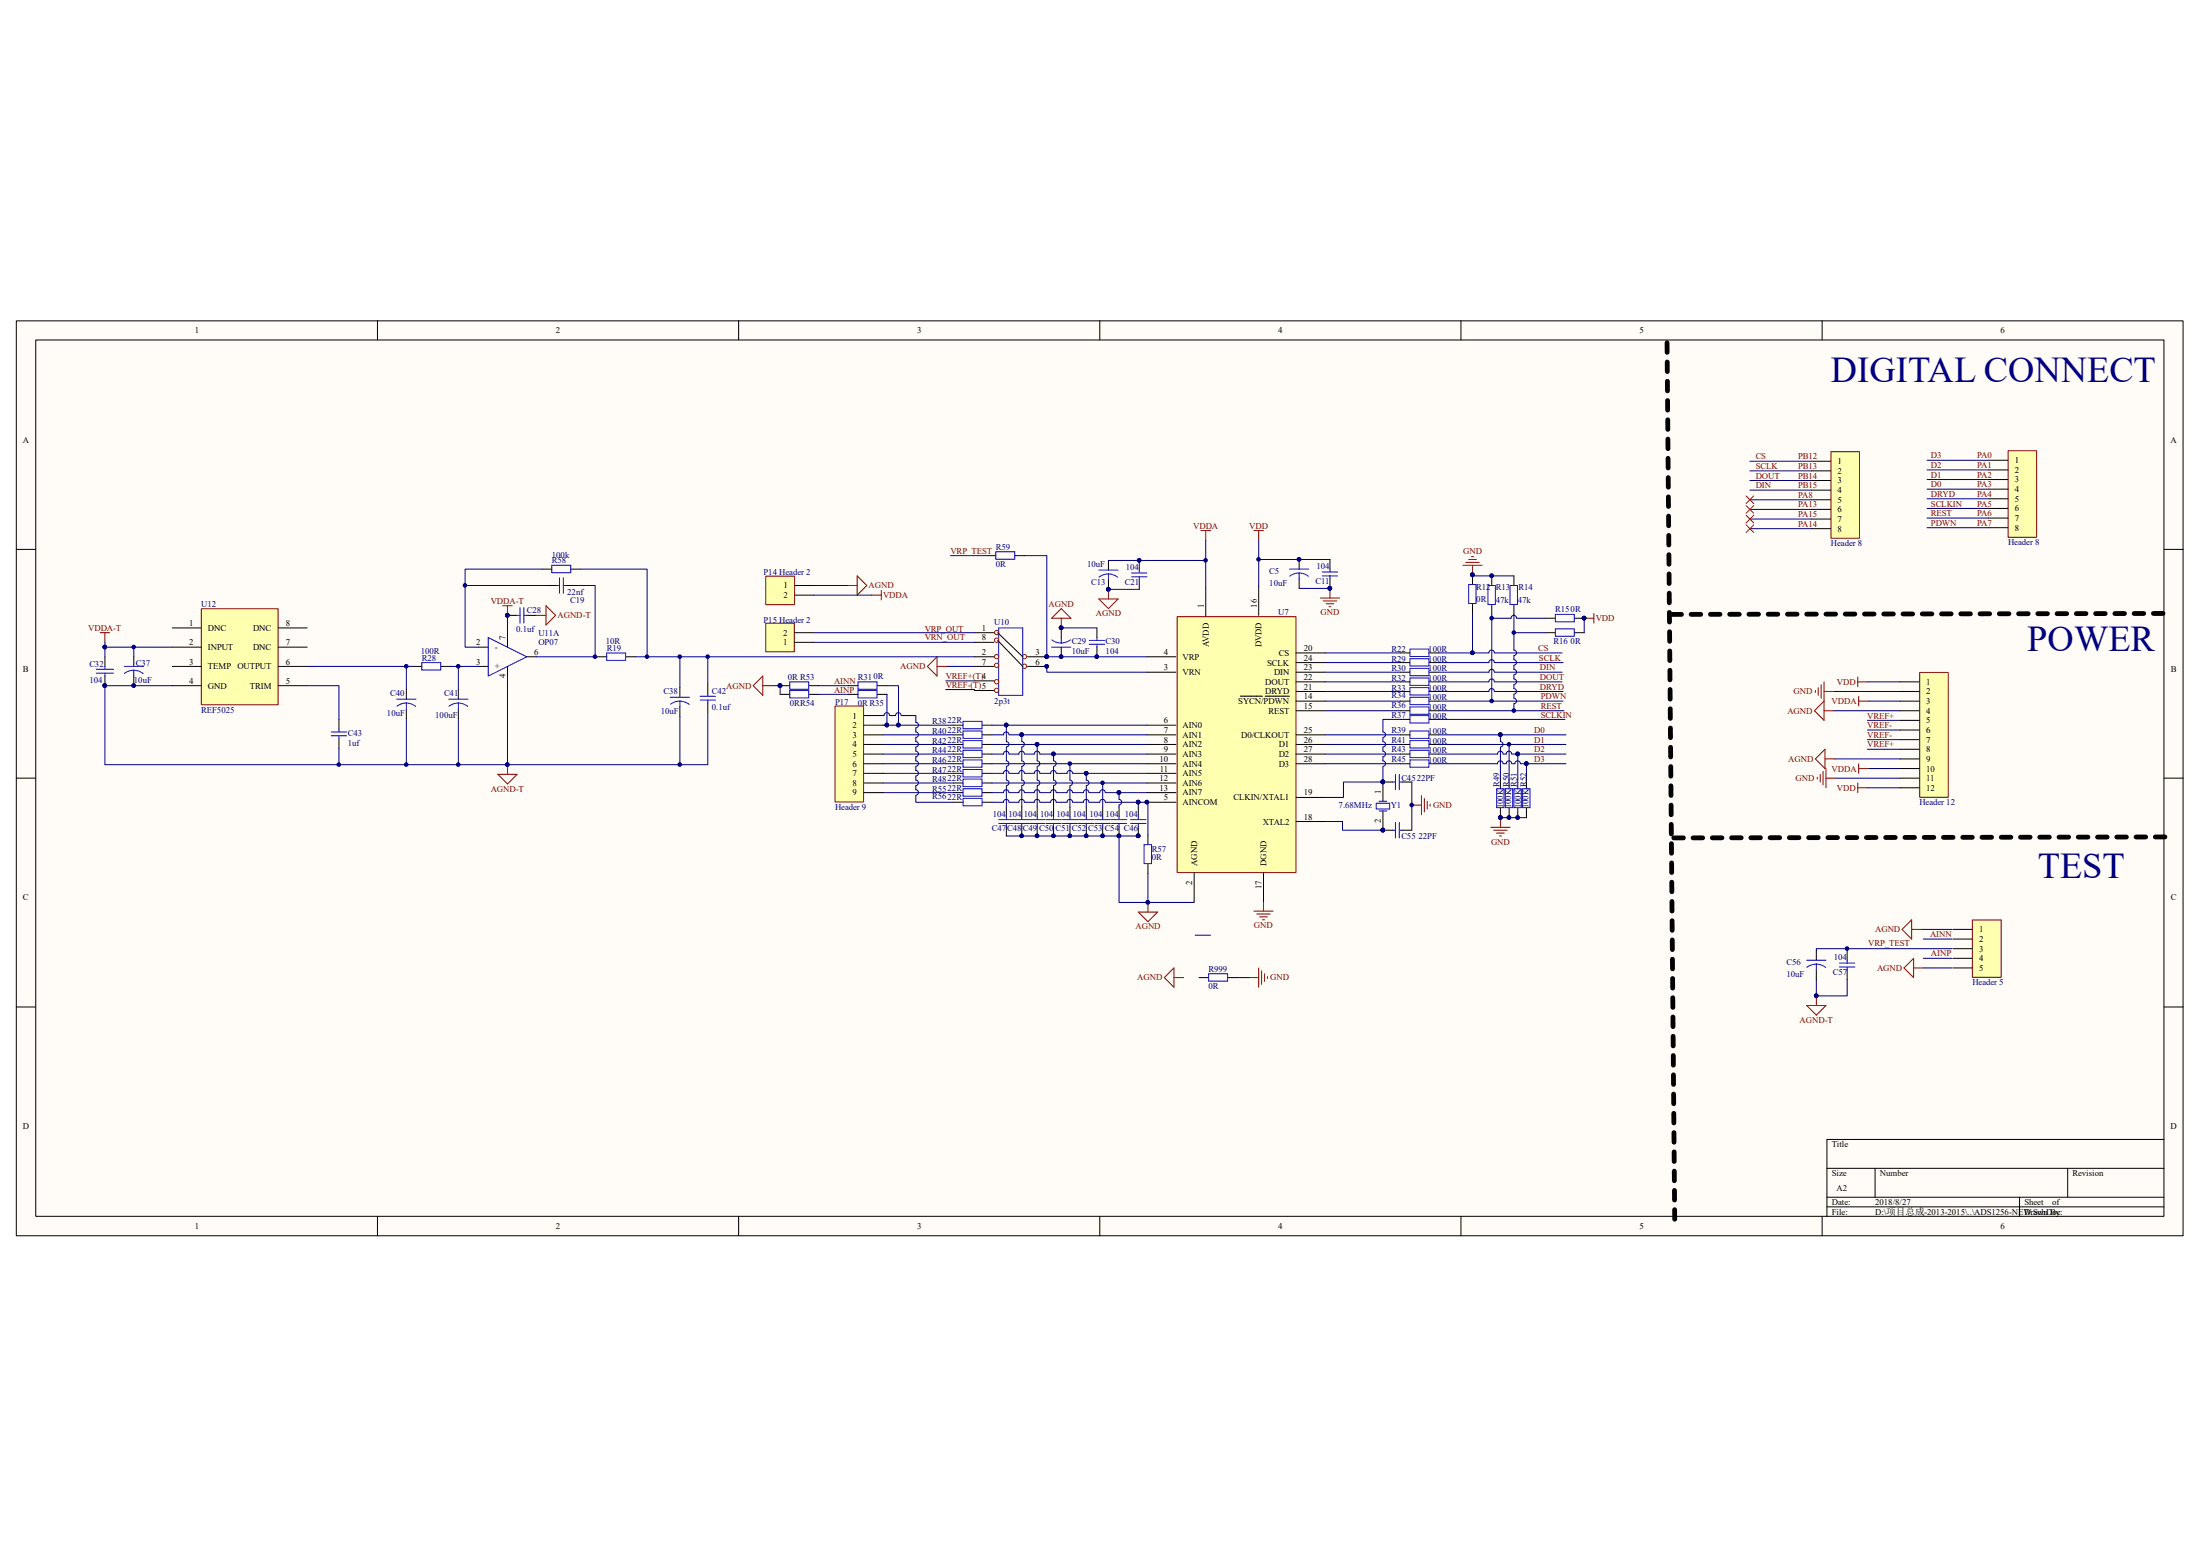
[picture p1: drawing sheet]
<svg xmlns="http://www.w3.org/2000/svg" width="297mm" height="210mm" viewBox="0 0 297 210" stroke-linecap="round" stroke-linejoin="round" font-family="sans-serif">
<path d="M2.2 43.3h292.5v123.5h-292.5z" fill="#fffcf8"/>
<path d="M2.2 43.3h292.5v123.5h-292.5z" fill="none" stroke="#000" stroke-width=".14"/>
<path d="M4.9 45.9h287.2v118.3h-287.2z" fill="#fffcf8"/>
<g fill="none" stroke="#000" stroke-width=".14">
<path d="M4.8 45.9h287.3v118.3h-287.3zM51 43.3v2.6M99.7 43.3v2.6M148.5 43.3v2.6M197.2 43.3v2.6M246 43.3v2.6M2.2 74.2h2.6M292.2 74.2h2.6M2.2 105h2.6M292.2 105h2.6M2.2 135.9h2.6M245.2 128.3v1.3"/>
<path d="M245.2 130.9v1.3M249.4 128.3v1.3M249.4 130.9v1.3M292.2 135.9h2.6M246.6 157.7h45.6M253.1 157.7v3.9M279.1 157.7v3.9M292.2 153.8h-45.6v10.4M51 164.2v2.6M99.7 164.2v2.6M148.5 164.2v2.6M197.2 164.2v2.6"/>
<path d="M246 164.2v2.6M246.6 161.6h45.6M246.6 162.9h45.6M272.6 161.6v2.6"/>
</g>
<g fill="none" stroke="#000080" stroke-width=".14">
<path d="M260.2 67.3h8.3M260.2 68.6h8.3M260.2 69.9h8.3M260.2 71.2h8.3M260.2 66h8.3M260.2 64.7h8.3M260.2 63.4h8.3M247.6 93.3h8.9M247.6 95.9h8.9M252.1 92h4.4M252.1 97.2h4.4M252.1 98.5h4.4"/>
<path d="M252.1 99.8h4.4M252.2 94.6h4.3M247.7 102.4h8.8M247.8 105h8.7M252.1 106.3h4.4M252.1 101.1h4.4M252.2 103.7h4.3M249.4 128v.3M259.4 125.4h4.1M259.6 126.7h3.9M259.6 129.3h3.9M259.6 130.6h3.9"/>
<path d="M263.5 128h-18.3v.3"/>
</g>
<g fill="none" stroke="#800000" stroke-width=".14">
<path d="M245.1 93.2v.3M245.5 92.8v1.1M245.9 92.4v1.8M246.3 92v5.2l-1.3-1.3 1.3-1.3M246.3 93.3h1.3M246.3 95.9h1.3M250.8 91.4v1.3M250.8 92h1.3M250.9 94v1.3M250.9 94.6h1.3M245.1 102.4l1.3-1.3v2.6zM245.3 104.9v.3"/>
<path d="M245.7 104.5v1.1M246.1 104.1v1.8M246.4 102.4h1.3M246.5 103.7v2.6M246.5 105h1.3M250.8 105.7v1.3M250.8 106.3h1.3M250.9 103.1v1.3M250.9 103.7h1.3M243.9 135.7h2.6l-1.3 1.3zM245.2 134.4v1.3M257 130.6l1.3-1.3v2.6z"/>
<path d="M258.1 124.1v2.6l-1.3-1.3zM258.1 125.4h1.3M258.3 130.6h1.3"/>
</g>
<path d="M243.9 129.6h2.6M243.9 130.6a2.07 2.07 0 0 1 1.3-.5 2.08 2.08 0 0 1 1.3 .5M245.2 130.1v.8M248.3 130h2.1M248.3 130.5h2.1M249.4 129.6v.4M249.4 130.5v.4" fill="none" stroke="#00f" stroke-width=".14"/>
<g fill="#000080" stroke="#000080" stroke-width=".14">
<circle cx="245.2" cy="134.4" r=".24"/>
<circle cx="249.4" cy="128" r=".24"/>
</g>
<path d="M266.3 124.2h3.9v7.7h-3.9z" fill="#ffffb0"/>
<path d="M266.3 124.2h3.9v7.7h-3.9z" fill="none" stroke="#800000" stroke-width=".14"/>
<path d="M263.7 125.4h2.6M263.7 126.7h2.6M263.7 128h2.6M263.7 129.3h2.6M263.7 130.6h2.6" fill="none" stroke="#000" stroke-width=".14"/>
<path d="M259.2 90.8h3.8v16.8h-3.8z" fill="#ffffb0"/>
<path d="M259.2 90.8h3.8v16.8h-3.8z" fill="none" stroke="#800000" stroke-width=".14"/>
<path d="M256.5 92h2.6M256.5 93.3h2.6M256.5 94.6h2.6M256.5 95.9h2.6M256.5 97.2h2.6M256.5 98.5h2.6M256.5 99.8h2.6M256.5 101.1h2.6M256.5 102.4h2.6M256.5 103.7h2.6M256.5 105h2.6M256.5 106.3h2.6" fill="none" stroke="#000" stroke-width=".14"/>
<path d="M271.1 60.9h3.9v11.6h-3.9z" fill="#ffffb0"/>
<path d="M271.1 60.8h3.9v11.7h-3.9z" fill="none" stroke="#800000" stroke-width=".14"/>
<path d="M268.5 62.1h2.6M268.5 63.4h2.6M268.5 64.7h2.6M268.5 66h2.6M268.5 67.3h2.6M268.5 68.6h2.6M268.5 69.9h2.6M268.5 71.2h2.6" fill="none" stroke="#000" stroke-width=".14"/>
<path d="M247.2 61h3.8v11.6h-3.8z" fill="#ffffb0"/>
<g fill="none" stroke="#800000" stroke-width=".14">
<path d="M149.6 79.5v1.3M162.1 71.6h1.3M162.8 71.6v1.3M169.3 71.6h1.3M169.9 71.6v1.3M179.6 79.4v1.3M247.2 61h3.8v11.6h-3.8zM148.3 80.8h2.6l-1.3 1.3zM178.3 80.7h2.6M178.6 81.1h1.9M179 81.5h1.1M179.4 81.9h.3"/>
<path d="M190.6 108.7h1.3M191.9 107.4v2.6M192.3 107.8v1.8M192.7 108.2v1M193.1 108.5v.3M153.7 123.1h2.6l-1.3 1.3zM155 121.8v1.3M169.3 123h2.6M169.7 123.4h1.8M170.1 123.8h1M170.4 124.1h.3M170.6 121.7v1.3"/>
</g>
<g fill="none" stroke="#000" stroke-width=".14">
<path d="M149.6 75.6v1.3M149.6 78.2v1.3M153.8 75.6v1.3M153.8 78.2v1.3M175.4 75.5v1.3M175.4 78.1v1.3M179.6 75.5v1.3M179.6 78.1v1.3M244.6 62.3h2.6M244.6 63.6h2.6M244.6 64.9h2.6M244.6 66.2h2.6"/>
<path d="M244.6 67.5h2.6M244.6 68.8h2.6M244.6 70.1h2.6M244.6 71.4h2.6M128.7 99.2h1.3M128.7 97.9h1.3M132.6 99.2h1.3M132.6 97.9h1.3M128.7 100.5h1.3M128.7 101.8h1.3M128.7 103.1h1.3M128.7 104.4h1.3"/>
<path d="M128.7 105.7h1.3M128.7 107h1.3M132.6 100.5h1.3M132.6 101.8h1.3M132.6 103.1h1.3M132.6 104.4h1.3M132.6 105.7h1.3M132.6 107h1.3M135.9 108.9v1.3M135.9 111.5v1.3M137.9 108.9v1.3M137.9 111.5v1.3"/>
<path d="M140 108.9v1.3M140 111.5v1.3M142.2 108.9v1.3M142.2 111.5v1.3M144.4 108.9v1.3M144.4 111.5v1.3M146.7 108.9v1.3M146.7 111.5v1.3M148.9 108.9v1.3M148.9 111.5v1.3M151.1 108.9v1.3M151.1 111.5v1.3"/>
<path d="M155 112.7v1.3M155 116.6v1.3M186.7 109.5v2.6h1.3M188 105.6h-1.3v2.6M189.3 112.1h1.3M189.3 105.6h1.3"/>
</g>
<g fill="none" stroke="#000080" stroke-width=".14">
<path d="M149.6 75.6h13.2M149.6 79.5h4.2M175.4 79.4h4.2M236.2 67.5h8.4M236.2 68.8h8.4M236.2 70.1h8.4M236.2 71.4h8.4M236.2 66.2h8.4M236.2 64.9h8.4M236.2 63.6h8.4M236.2 62.3h8.4M260.2 62.1h8.3"/>
<path d="M119.2 99.2h9.5M119.2 100.5h9.5M119.2 101.8h9.5M119.2 103.1h9.5M119.2 104.4h9.5M178.9 110.9h2.3v1.2h5.5M190.6 105.6v6.5M245.2 132.2v2.2h4.2v-2.2"/>
</g>
<path d="M225.1 46.3l1 118.9M225.7 82.9l66.6-.1M226 113.1l66.5-.1" fill="none" stroke="#000" stroke-width=".65" stroke-dasharray="1.3 1.3"/>
<g fill="#000080" stroke="#000080" stroke-width=".14">
<circle cx="245.2" cy="134.4" r=".24"/>
<circle cx="151.1" cy="112.8" r=".24"/>
<circle cx="148.8" cy="112.8" r=".24"/>
<circle cx="146.6" cy="112.8" r=".24"/>
<circle cx="144.4" cy="112.8" r=".24"/>
<circle cx="142.2" cy="112.8" r=".24"/>
<circle cx="140" cy="112.8" r=".24"/>
<circle cx="137.9" cy="112.8" r=".24"/>
<circle cx="155" cy="121.8" r=".24"/>
<circle cx="149.6" cy="79.5" r=".24"/>
<circle cx="153.8" cy="75.6" r=".24"/>
<circle cx="162.8" cy="75.6" r=".24"/>
<circle cx="175.4" cy="75.5" r=".24"/>
<circle cx="179.5" cy="79.4" r=".24"/>
<circle cx="186.7" cy="105.5" r=".24"/>
<circle cx="186.7" cy="112" r=".24"/>
<circle cx="190.6" cy="108.7" r=".24"/>
</g>
<g fill="none" stroke="#00f" stroke-width=".14">
<path d="M148.3 76.9h2.6M149.6 77.5a2.06 2.06 0 0 1 1.3 .4M149.6 77.5a2.06 2.06 0 0 0-1.2 .4M149.6 77.5v.7M152.8 77.3h2M152.8 77.9h2M153.8 76.9v.4M153.8 77.9v.3M174.1 76.8h2.6M175.4 77.3a2.08 2.08 0 0 1 1.3 .5M175.4 77.3a2.07 2.07 0 0 0-1.3 .5M175.4 77.3v.8"/>
<path d="M178.5 77.2h2.1M178.5 77.7h2.1M179.6 76.8v.4M179.6 77.7v.4M130 100h2.6v1h-2.6zM130 98.7h2.6v1h-2.6zM130 97.4h2.6v1h-2.6zM130 101.3h2.6v1h-2.6zM130 102.6h2.6v.9h-2.6zM130 103.9h2.6v1h-2.6zM130 105.2h2.6v1h-2.6zM130 106.5h2.6v1h-2.6z"/>
<path d="M134.8 110.6h6.3M134.8 111.1h6.3M135.9 110.2v.4M135.9 111.1v.4M137.9 110.2v.4M137.9 111.1v.4M140 110.2v.4M140 111.1v.4M141.2 110.6h2.1M141.2 111.1h2.1M142.2 110.2v.4M142.2 111.1v.4"/>
<path d="M143.4 110.6h2.1M143.4 111.1h2.1M144.4 110.2v.4M144.4 111.1v.4M145.6 110.6h2.1M145.6 111.1h2.1M146.7 110.2v.4M146.7 111.1v.4M147.8 110.6h2.1M147.8 111.1h2.1M148.9 110.2v.4M148.9 111.1v.4"/>
<path d="M150 110.6h2.1M150 111.1h2.1M151.1 110.2v.4M151.1 111.1v.4M154.5 114h1v2.6h-1zM185.8 108.4h1.8v.8h-1.8zM186.2 109.5h1M186.2 108.2h1M188 112.1h.4M188 105.6h.4M188.4 104.5v2.1M188.4 111v2.1"/>
<path d="M188.9 104.5v2.1M188.9 111v2.1M188.9 112.1h.4M188.9 105.6h.4"/>
</g>
<path d="M27.2 82.2h10.3v12.9h-10.3z" fill="#ffffb0"/>
<g fill="none" stroke="#800000" stroke-width=".14">
<path d="M197.5 76.3h2.6M197.9 75.9h1.8M198.3 75.5h1M198.7 75.1h.2M198.8 76.3v1.3M13.5 85.4h1.3M14.2 85.4v1.3M27.2 82.2h10.3v12.9h-10.3zM67.9 81.8h1.3M68.5 81.8v1.3M72.4 83.1h1.3M73.7 81.8l1.3 1.3-1.3 1.3z"/>
<path d="M103 91.2v2.7l-1.3-1.4zM103 92.5h1.3M126.5 88.6v2.6l-1.3-1.3zM126.5 89.9h1.3M142 83.4l1.3-1.3 1.3 1.3zM143.3 83.4v1.3M213.9 83.4h1.3M215.2 82.8v1.3M67.2 104.5h2.6l-1.3 1.3zM68.5 103.2v1.3M201.3 111.7h2.6M201.7 112.1h1.8"/>
<path d="M202 112.4h1.1M202.4 112.8h.3M202.6 110.4v1.3"/>
</g>
<g fill="none" stroke="#000" stroke-width=".14">
<path d="M73.2 76.8h1.3M73.8 79h1.3M76.4 79h1.3M77.1 76.8h1.3M133.1 75h1.3M137 75h1.3M198.8 77.6v1.3M201.4 77.7v1.3M204.4 77.7v1.3M14.2 88.6v1.3M14.2 91.2v1.3M18.1 88.6v1.3"/>
<path d="M18.1 91.2v1.3M23.3 84.7h3.9M23.3 87.3h3.9M23.3 89.9h3.9M23.3 92.5h3.9M37.6 84.7h3.9M37.6 87.3h3.9M37.6 89.9h3.9M37.6 92.5h3.9M45.8 97.1v1.3M45.8 99.7v1.3M54.9 93.1v1.3"/>
<path d="M54.9 95.7v1.3M55.6 89.9h1.3M59.5 89.9h1.3M61.9 93.1v1.3M61.9 95.7v1.3M64.6 87.3h1.3M64.6 89.9h1.3M68.5 86v1.3M68.5 89.9v1.3M68.5 83.1h1.3M71.1 88.6h1.3M71.1 83.1h1.3"/>
<path d="M80.6 88.6h1.3M84.5 88.6h1.3M91.8 92.8v1.3M91.8 95.4v1.3M95.6 92.3v1.3M95.6 94.9v1.3M105.3 92.5h1.3M105.3 93.7h1.3M109.2 92.5h1.3M109.2 93.7h1.3M114.5 92.5h1.3M114.5 93.7h1.3"/>
<path d="M118.4 92.5h1.3M118.4 93.7h1.3M143.3 84.7v1.3M143.3 87.3v1.3M148.1 84.7v1.3M148.1 87.3v1.3M189 88.1h1.3M189 89.4h1.3M189 90.7h1.3M189 92h1.3M189 93.3h1.3M189 94.6h1.3"/>
<path d="M189 95.9h1.3M189 99.2h1.3M189 97.1h1.3M192.9 88.1h1.3M192.9 89.4h1.3M192.9 90.7h1.3M192.9 92h1.3M192.9 93.3h1.3M192.9 94.6h1.3M192.9 95.9h1.3M192.9 99.2h1.3M192.9 97.1h1.3"/>
<path d="M198.8 81.5v1.3M201.4 81.6v1.3M204.4 81.6v1.3M208.7 83.4h1.3M208.7 85.4h1.3M212.6 83.4h1.3M212.6 85.4h1.3M128.7 108.3h1.3M132.6 108.3h1.3M153.7 108.9v1.3M153.7 111.5v1.3M189 100.5h1.3"/>
<path d="M189 101.8h1.3M189 103.1h1.3M192.9 100.5h1.3M192.9 101.8h1.3M192.9 103.1h1.3M202.6 105.2v1.3M202.6 109.1v1.3M203.7 105.2v1.3M203.7 109.1v1.3M204.9 105.2v1.3M204.9 109.1v1.3M206.1 105.2v1.3"/>
<path d="M206.1 109.1v1.3"/>
</g>
<g fill="#000080" stroke="#000080" stroke-width=".14">
<circle cx="18" cy="92.5" r=".24"/>
<circle cx="18" cy="87.3" r=".24"/>
<circle cx="14.1" cy="92.5" r=".24"/>
<circle cx="14.1" cy="87.3" r=".24"/>
<circle cx="68.5" cy="103.2" r=".24"/>
<circle cx="61.9" cy="89.9" r=".24"/>
<circle cx="54.8" cy="103.2" r=".24"/>
<circle cx="68.5" cy="83" r=".24"/>
<circle cx="61.9" cy="103.2" r=".24"/>
<circle cx="91.8" cy="103.2" r=".24"/>
<circle cx="87.3" cy="88.6" r=".24"/>
<circle cx="91.8" cy="88.6" r=".24"/>
<circle cx="202.5" cy="110.3" r=".24"/>
<circle cx="203.7" cy="110.3" r=".24"/>
<circle cx="204.9" cy="110.3" r=".24"/>
<circle cx="203.7" cy="100.5" r=".24"/>
<circle cx="198.8" cy="77.6" r=".24"/>
<circle cx="201.4" cy="77.7" r=".24"/>
<circle cx="201.4" cy="94.6" r=".24"/>
<circle cx="202.5" cy="99.2" r=".24"/>
<circle cx="204.9" cy="101.8" r=".24"/>
<circle cx="206.1" cy="103.1" r=".24"/>
<circle cx="198.8" cy="88.1" r=".24"/>
<circle cx="204.4" cy="95.9" r=".24"/>
<circle cx="213.9" cy="83.4" r=".24"/>
<circle cx="201.4" cy="83.4" r=".24"/>
<circle cx="204.4" cy="85.4" r=".24"/>
<circle cx="105.3" cy="92.5" r=".24"/>
<circle cx="62.8" cy="79" r=".24"/>
<circle cx="153.7" cy="112.8" r=".24"/>
<circle cx="155" cy="121.8" r=".24"/>
<circle cx="95.5" cy="88.6" r=".24"/>
<circle cx="148.1" cy="88.6" r=".24"/>
<circle cx="143.3" cy="88.6" r=".24"/>
<circle cx="143.3" cy="84.7" r=".24"/>
<circle cx="54.8" cy="89.9" r=".24"/>
<circle cx="80.3" cy="88.6" r=".24"/>
<circle cx="45.7" cy="103.2" r=".24"/>
</g>
<g fill="none" stroke="#00f" stroke-width=".14">
<path d="M74.5 76.3h2.6v1h-2.6zM75.1 79h.4M75.5 78v2.1M76.1 78v2.1M76.1 79h.3M134.4 74.5h2.6v1h-2.6zM198.3 78.9h1v2.6h-1zM200.9 79h1v2.6h-1zM203.9 79h1v2.6h-1zM13 90.3h2.3M13 90.9h2.3M14.2 89.9v.4"/>
<path d="M14.2 90.9v.3M16.8 89.9h2.6M18.1 90.5a2.06 2.06 0 0 1 1.2 .4M18.1 90.5h-.1a2.06 2.06 0 0 0-1.2 .4M18.1 90.5v.7M44.7 99.3h2.1M44.7 98.8h2.1M45.8 98.4v.4M45.8 99.3v.4M53.6 94.4h2.6M53.6 95.3a2.07 2.07 0 0 1 1.3-.4 2.08 2.08 0 0 1 1.2 .4M54.9 94.9v.8"/>
<path d="M56.9 89.4h2.6v1h-2.6zM60.6 94.4h2.6M60.6 95.3a2.07 2.07 0 0 1 1.3-.4 2.08 2.08 0 0 1 1.2 .4M61.9 94.9v.8M65.9 86l5.2 2.6-5.2 2.6zM69.8 83.1h.4M70.2 82v2.1M70.7 82v2.1M70.7 83.1h.4M81.9 88.1h2.6v1h-2.6zM90.5 94.1h2.6M91.8 94.6a2.08 2.08 0 0 1 1.2 .5"/>
<path d="M91.8 94.6a2.07 2.07 0 0 0-1.3 .5M91.8 94.6v.8M94.5 94.5h2.1M94.5 94h2.1M95.6 93.6v.4M95.6 94.5v.4M106.6 92h2.6v1h-2.6zM106.6 93.2h2.6v1h-2.6zM115.8 93.2h2.6v1h-2.6zM115.8 92h2.6v1h-2.6zM142 87.3h2.6M143.3 86v.8"/>
<path d="M144.5 86.4a2.08 2.08 0 0 1-1.2 .4 2.07 2.07 0 0 1-1.3-.4M147 86.4h2.1M147 87h2.1M148.1 86v.4M148.1 87v.3M190.3 87.6h2.6v1h-2.6zM190.3 88.9h2.6v1h-2.6zM190.3 90.2h2.6v1h-2.6zM190.3 91.5h2.6v1h-2.6zM190.3 92.8h2.6v1h-2.6zM190.3 94.1h2.6v1h-2.6zM190.3 95.4h2.6v1h-2.6z"/>
<path d="M190.3 98.7h2.6v1h-2.6zM190.3 100h2.6v1h-2.6zM190.3 96.6h2.6v1h-2.6zM210 82.9h2.5v1h-2.5zM210 84.9h2.5v1h-2.5zM130 107.8h2.6v1h-2.6zM152.6 110.6h2.1M152.6 111.1h2.1M153.7 110.2v.4M153.7 111.1v.4M190.3 101.3h2.6v1h-2.6zM190.3 102.6h2.6v.9h-2.6z"/>
<path d="M202 106.5h1v2.5h-1zM203.2 106.5h1v2.5h-1zM204.4 106.5h1v2.5h-1zM205.6 106.5h1v2.5h-1z"/>
</g>
<g fill="none" stroke="#000080" stroke-width=".14">
<path d="M62.8 79h11M73.2 76.8h-10.4v10.5h1.8M77.7 79h2.6v9.6M78.4 76.8h9v11.8M128.3 75h4.8M198.8 77.6v.1h5.6M14.2 87.3v1.3M18.1 87.3v1.3M41.5 89.9h14.1M54.9 89.9v3.2M54.9 97v6.2M60.8 89.9h3.8"/>
<path d="M61.9 89.9v3.2M61.9 97v6.2M68.5 83.1v2.9M68.5 91.2v12M72.4 88.6h8.2M85.8 88.6h45.8M91.8 88.6v4.2M91.8 96.7v6.5M95.6 88.6v3.7M127.7 93.1h3.9v.1M127.7 91.9h3.9M127.8 89.9h3.8"/>
<path d="M141.3 89.8v.9h13.5M143.3 84.7h4.8M178.9 88.1h10.1M178.9 89.4h10.1M178.9 90.7h10.1M178.9 92h10.1M178.9 93.3h10.1M178.9 94.6h10.1M178.9 95.9h10.1M178.9 99.2h10.1M194.2 89.4h6.8a.37 .37 0 0 1 .4-.4 .37 .37 0 0 1 .3 .4M194.2 93.3h6.8a.37 .37 0 0 1 .4-.4 .37 .37 0 0 1 .3 .4"/>
<path d="M194.2 94.6h16.8M194.2 95.9h16.9M194.2 99.2h8.4M194.2 97.1h17.1M198.8 88.1h2.2a.37 .37 0 0 1 .4-.4 .37 .37 0 0 1 .3 .4M201.4 83.4h2.6a.37 .37 0 0 1 .4-.3 .37 .37 0 0 1 .3 .3M201.4 82.9v11.7M201.7 90.7a.37 .37 0 0 0-.3-.4 .37 .37 0 0 0-.4 .4h-6.8M201.7 92a.37 .37 0 0 0-.3-.4 .37 .37 0 0 0-.4 .4h-6.8M201.8 88.1h9.1M201.8 89.4h9.2M201.8 90.7h9.1"/>
<path d="M201.8 92h9.1M201.8 93.3h9.2M204.4 82.9v4.8a.37 .37 0 0 1 .3 .4 .37 .37 0 0 1-.3 .4M204.4 88.5v.5a.37 .37 0 0 1 .3 .4 .37 .37 0 0 1-.3 .4M204.4 89.8v.5a.37 .37 0 0 1 .3 .4 .37 .37 0 0 1-.3 .4M204.4 91.1v.5a.37 .37 0 0 1 .3 .4 .37 .37 0 0 1-.3 .4M204.4 92.4v.5a.37 .37 0 0 1 .3 .4 .37 .37 0 0 1-.3 .4M204.4 93.7v.5a.37 .37 0 0 1 .3 .4 .37 .37 0 0 1-.3 .4M204.4 95v.9M204.4 85.4h4.3M204.8 83.4h3.9M213.9 83.4v2"/>
<path d="M45.8 101v2.2M119.2 107h9.5M155 117.9v3.9M178.9 100.5h10.1M178.9 101.8h10.1M178.9 103.1h10.1M194.2 100.5h17.2M202.6 110.4h3.5M203.7 100.5v4.7M204.9 101.8h6.5M206.1 103.1h5.3"/>
</g>
<path d="M112.8 95.3h3.8v12.9h-3.8z" fill="#ffffb0"/>
<path d="M112.7 95.3h3.9v12.9h-3.9z" fill="none" stroke="#800000" stroke-width=".14"/>
<path d="M116.6 96.6h2.6M116.6 97.9h2.6M116.6 99.2h2.6M116.6 100.5h2.6M116.6 101.8h2.6M116.6 103.1h2.6M116.6 104.4h2.6M116.6 105.7h2.6M116.6 107h2.6" fill="none" stroke="#000" stroke-width=".14"/>
<path d="M103.4 84.2h3.8v3.8h-3.8z" fill="#ffffb0"/>
<path d="M103.4 84.1h3.8v3.9h-3.8z" fill="none" stroke="#800000" stroke-width=".14"/>
<path d="M107.3 86.7h2.6M107.3 85.4h2.6" fill="none" stroke="#000" stroke-width=".14"/>
<path d="M103.4 77.8h3.9v3.8h-3.9z" fill="#ffffb0"/>
<path d="M103.4 77.8h3.9v3.8h-3.9zM114.4 79h1.3M115.7 77.7l1.3 1.3-1.3 1.3zM119 79.7v1.3M117.7 80.3h1.3M158.5 130.6v2.6l-1.3-1.3zM158.5 131.9h1.3M168.6 131.9h1.3M169.9 130.6v2.6M170.3 131v1.9M170.7 131.4v1.1M171.1 131.8v.3" fill="none" stroke="#800000" stroke-width=".14"/>
<g fill="none" stroke="#000" stroke-width=".14">
<path d="M107.3 79h2.6M107.3 80.3h2.6M131.6 85.4h2.6M131.6 88.6h2.6M131.6 86.7h2.6M131.6 89.9h2.6M131.6 91.9h2.6M131.6 93.2h2.6M134.7 85.4l3.4 3.2M134.7 86.4l3.4 3.5M138.7 88.6h2.6M138.7 89.9h2.6"/>
<path d="M161.9 131.9h1.3M165.8 131.9h1.3"/>
</g>
<g fill="#000080" stroke="#000080" stroke-width=".14">
<circle cx="141.3" cy="88.6" r=".24"/>
<circle cx="141.3" cy="89.9" r=".24"/>
<circle cx="151.1" cy="112.8" r=".24"/>
<circle cx="186.7" cy="105.5" r=".24"/>
<circle cx="169.9" cy="75.5" r=".24"/>
<circle cx="202.5" cy="99.2" r=".24"/>
<circle cx="204.9" cy="101.8" r=".24"/>
<circle cx="206.1" cy="103.1" r=".24"/>
<circle cx="198.8" cy="88.1" r=".24"/>
<circle cx="14.1" cy="87.3" r=".24"/>
<circle cx="14.1" cy="92.5" r=".24"/>
</g>
<path d="M134.8 84.7h3.3v9.2h-3.3zM163.2 131.4h2.5v1h-2.5z" fill="none" stroke="#00f" stroke-width=".14"/>
<g fill="none" stroke="#f00" stroke-width=".14">
<path d="M235.7 66.9l1.1 1.1M235.7 68.2l1.1 1.1M235.7 69.5l1.1 1.1M235.7 70.8l1.1 1.1M236.8 66.9l-1.1 1.1M236.8 68.2l-1.1 1.1M236.8 69.5l-1.1 1.1M236.8 70.8l-1.1 1.1"/>
<circle cx="134.5" cy="85.4" r=".29"/>
<circle cx="134.5" cy="88.6" r=".29"/>
<circle cx="134.5" cy="89.8" r=".29"/>
<circle cx="134.5" cy="92" r=".29"/>
<circle cx="134.5" cy="86.4" r=".29"/>
<circle cx="134.5" cy="93.2" r=".29"/>
<circle cx="138.3" cy="89.9" r=".29"/>
<circle cx="138.3" cy="88.6" r=".29"/>
</g>
<g fill="none" stroke="#000080" stroke-width=".14">
<path d="M109.9 79h4.5M138.3 75h3v13.6h13.5M162.8 72.9v6.4M169.9 75.5h9.7M14.2 86.7v.6h9.1M23.3 92.5h-9.1v10.7h81.4v-7M41.5 92.5h4.3v4.6M109.9 85.4h21.7M109.9 86.7h21.7M109.9 80.3h7.8M110.5 92.5h4M110.5 93.7h4"/>
<path d="M186.7 99.6v.5a.36 .36 0 0 1 .4 .4 .36 .36 0 0 1-.4 .3M189 97.1h-2.3v1.7a.37 .37 0 0 1 .4 .4 .37 .37 0 0 1-.4 .3M198.8 82.8v5.3h-4.6M211.4 99.2h-8.8v.9a.36 .36 0 0 1 .3 .4 .36 .36 0 0 1-.3 .3M119.2 105.7h9.5M151.1 112.8v9h10.1v-.1M186.7 103.5v2.1h-5.3v2h-2.5M186.7 102.2v.5a.37 .37 0 0 1 .4 .4 .37 .37 0 0 1-.4 .3M186.7 100.9v.5a.37 .37 0 0 1 .4 .4 .37 .37 0 0 1-.4 .3M194.2 101.8h8a.37 .37 0 0 1 .3-.4 .37 .37 0 0 1 .4 .4M194.2 103.1h8a.37 .37 0 0 1 .3-.4 .37 .37 0 0 1 .4 .4M202.6 100.9v4.3"/>
<path d="M203 101.8h.3a.37 .37 0 0 1 .4-.4 .37 .37 0 0 1 .4 .4M203 103.1h.3a.37 .37 0 0 1 .4-.4 .37 .37 0 0 1 .4 .4M204.1 103.1h.4a.37 .37 0 0 1 .4-.4 .37 .37 0 0 1 .4 .4M204.1 101.8h.8v3.4M205.3 103.1h.8v2.1M161.3 126.2h2.1M167.1 131.9h1.5"/>
</g>
<path d="M159 83.3h16v34.5h-16z" fill="#ffffb0"/>
<path d="M158.9 83.2h16.1v34.6h-16.1z" fill="none" stroke="#800000" stroke-width=".14"/>
<g fill="none" stroke="#000" stroke-width=".14">
<path d="M162.8 79.3v3.9M169.9 79.2v3.9M154.8 99.2h3.9M154.8 90.7h3.9M154.8 97.9h3.9M154.8 88.6h3.9M167.4 94h3M170.8 94h3.3M175 99.2h3.9M175 90.7h3.9M175 93.3h3.9M175 92h3.9"/>
<path d="M175 95.9h3.9M175 94.6h3.9M175 89.4h3.9M175 88.1h3.9M154.8 100.5h3.9M154.8 101.8h3.9M154.8 103.1h3.9M154.8 104.4h3.9M154.8 105.7h3.9M154.8 107h3.9M154.8 108.3h3.9M161.2 117.8v3.9"/>
<path d="M170.6 117.8v3.9M175 107.6h3.9M175 110.9h3.9M175 100.5h3.9M175 101.8h3.9M175 103.1h3.9"/>
</g>
<g fill="#000080" stroke="#000080" stroke-width=".14">
<circle cx="154.8" cy="108.3" r=".24"/>
<circle cx="121.3" cy="97.9" r=".24"/>
<circle cx="119.7" cy="97.9" r=".24"/>
<circle cx="135.8" cy="97.9" r=".24"/>
<circle cx="137.9" cy="99.2" r=".24"/>
<circle cx="140" cy="100.5" r=".24"/>
<circle cx="142.2" cy="101.8" r=".24"/>
<circle cx="144.4" cy="103.1" r=".24"/>
<circle cx="146.6" cy="104.4" r=".24"/>
<circle cx="148.8" cy="105.7" r=".24"/>
<circle cx="153.7" cy="108.3" r=".24"/>
<circle cx="151.1" cy="107" r=".24"/>
<circle cx="153.7" cy="112.8" r=".24"/>
<circle cx="105.3" cy="92.5" r=".24"/>
</g>
<g fill="none" stroke="#000080" stroke-width=".14">
<path d="M169.9 72.9v6.3M104.3 92.5h1v1.2M119.2 97.9h9.5M119.2 96.6h.2M119.4 96.6a.37 .37 0 0 1 .3-.4 .37 .37 0 0 1 .4 .4M119.7 92.5h1.6v5.4M119.7 93.7v4.2M120.1 96.6h.8M120.9 96.6a.37 .37 0 0 1 .4-.4 .37 .37 0 0 1 .4 .4M121.7 96.6h1.9v.9a.37 .37 0 0 1 .4 .4 .37 .37 0 0 1-.4 .3M123.6 98.3v.5a.37 .37 0 0 1 .4 .4 .37 .37 0 0 1-.4 .3M123.6 99.6v.5a.36 .36 0 0 1 .4 .4 .36 .36 0 0 1-.4 .3"/>
<path d="M133.9 97.9h20.9M135.9 97.9v2.2a.36 .36 0 0 1 .3 .4 .36 .36 0 0 1-.3 .3M136.2 99.2a.37 .37 0 0 0-.4-.4 .37 .37 0 0 0-.3 .4h-1.6M136.3 99.2h18.5M137.9 99.2v.9a.36 .36 0 0 1 .4 .4 .36 .36 0 0 1-.4 .3M123.6 100.9v.5a.37 .37 0 0 1 .4 .4 .37 .37 0 0 1-.4 .3M123.6 102.2v.5a.37 .37 0 0 1 .4 .4 .37 .37 0 0 1-.4 .3M123.6 103.5v.5a.37 .37 0 0 1 .4 .4 .37 .37 0 0 1-.4 .3M123.6 104.8v.5a.37 .37 0 0 1 .4 .4 .37 .37 0 0 1-.4 .3M123.6 106.1v.5a.37 .37 0 0 1 .4 .4 .37 .37 0 0 1-.4 .3M123.6 107.4v.9h5.1M133.9 101.8h1.6a.37 .37 0 0 1 .3-.4 .37 .37 0 0 1 .4 .4"/>
<path d="M133.9 104.4h1.6a.37 .37 0 0 1 .3-.4 .37 .37 0 0 1 .4 .4M133.9 107h1.6a.37 .37 0 0 1 .3-.4 .37 .37 0 0 1 .4 .4M133.9 103.1h20.9M133.9 105.7h20.9M133.9 100.5h20.9M135.9 103.5v1.8a.37 .37 0 0 1 .3 .4 .37 .37 0 0 1-.3 .3M135.9 100.9v1.8a.37 .37 0 0 1 .3 .4 .37 .37 0 0 1-.3 .3M135.9 106.1v2.8M136.2 108.3a.37 .37 0 0 0-.4-.4 .37 .37 0 0 0-.3 .4h-1.6M136.3 101.8h1.3a.37 .37 0 0 1 .3-.4 .37 .37 0 0 1 .4 .4M136.3 104.4h1.3a.37 .37 0 0 1 .3-.4 .37 .37 0 0 1 .4 .4M136.3 107h1.3a.37 .37 0 0 1 .3-.4 .37 .37 0 0 1 .4 .4"/>
<path d="M137.9 103.5v1.8a.37 .37 0 0 1 .4 .4 .37 .37 0 0 1-.4 .3M137.9 100.9v1.8a.37 .37 0 0 1 .4 .4 .37 .37 0 0 1-.4 .3M137.9 106.1v2.8M138.3 108.3a.37 .37 0 0 0-.4-.4 .37 .37 0 0 0-.3 .4h-1.3M138.3 101.8h1.3a.37 .37 0 0 1 .4-.4 .37 .37 0 0 1 .4 .4M138.3 104.4h1.3a.37 .37 0 0 1 .4-.4 .37 .37 0 0 1 .4 .4M138.3 107h1.3a.37 .37 0 0 1 .4-.4 .37 .37 0 0 1 .4 .4M140 103.5v1.8a.37 .37 0 0 1 .4 .4 .37 .37 0 0 1-.4 .3M140 100.5v2.2a.37 .37 0 0 1 .4 .4 .37 .37 0 0 1-.4 .3M140 106.1v2.8M140.4 108.3a.37 .37 0 0 0-.4-.4 .37 .37 0 0 0-.4 .4h-1.3M140.4 104.4h1.4a.37 .37 0 0 1 .4-.4 .37 .37 0 0 1 .4 .4"/>
<path d="M140.4 107h1.4a.37 .37 0 0 1 .4-.4 .37 .37 0 0 1 .4 .4M140.4 101.8h14.4M142.2 103.5v1.8a.37 .37 0 0 1 .4 .4 .37 .37 0 0 1-.4 .3M142.2 101.8v.9a.37 .37 0 0 1 .4 .4 .37 .37 0 0 1-.4 .3M142.2 106.1v2.8M142.6 108.3a.37 .37 0 0 0-.4-.4 .37 .37 0 0 0-.4 .4h-1.4M142.6 104.4h1.5a.37 .37 0 0 1 .3-.4 .37 .37 0 0 1 .4 .4M142.6 107h1.5a.37 .37 0 0 1 .3-.4 .37 .37 0 0 1 .4 .4M144.4 103.1v2.2a.37 .37 0 0 1 .4 .4 .37 .37 0 0 1-.4 .3M144.4 106.1v2.8M144.8 108.3a.37 .37 0 0 0-.4-.4 .37 .37 0 0 0-.3 .4h-1.5M144.8 107h1.5a.37 .37 0 0 1 .3-.4 .37 .37 0 0 1 .4 .4"/>
<path d="M144.8 104.4h10M146.7 104.4v.9a.37 .37 0 0 1 .3 .4 .37 .37 0 0 1-.3 .3M146.7 106.1v2.8M147 108.3a.37 .37 0 0 0-.4-.4 .37 .37 0 0 0-.3 .4h-1.5M147 107h1.5a.37 .37 0 0 1 .3-.4 .37 .37 0 0 1 .4 .4M148.9 105.7v3.2M149.2 108.3a.37 .37 0 0 0-.4-.4 .37 .37 0 0 0-.3 .4h-1.5M149.3 108.3h4.4M149.3 107h5.5M151.1 107v.9a.37 .37 0 0 1 .3 .4 .37 .37 0 0 1-.3 .3M151.1 108.7v.2M153.7 108.3h1.3v4.4"/>
<path d="M153.7 108.3v.6M153.7 112.7v.1h-17.8"/>
</g>
<g font-size="4.9" fill="#000080">
<text x="247.2" y="51.6">DIGITAL CONNECT</text>
<text x="273.7" y="87.8">POWER</text>
<text x="275.1" y="118.5">TEST</text>
</g>
<g font-size="1.2">
<text x="26.3" y="45">1</text>
<text x="75.1" y="45">2</text>
<text x="123.8" y="45">3</text>
<text x="172.6" y="45">4</text>
<text x="221.3" y="45">5</text>
<text x="270.1" y="45">6</text>
<text x="3.1" y="59.8">A</text>
<text x="293" y="59.8">A</text>
<text x="248.1" y="62.7">1</text>
<text x="248.1" y="64">2</text>
<text x="248.1" y="65.2">3</text>
<text x="272" y="62.5">1</text>
<text x="272" y="63.8">2</text>
<text x="272" y="65.1">3</text>
<text x="248.1" y="66.5">4</text>
<text x="248.1" y="67.9">5</text>
<text x="248.1" y="69.1">6</text>
<text x="248.1" y="70.4">7</text>
<text x="248.1" y="71.8">8</text>
<text x="272" y="66.4">4</text>
<text x="272" y="67.7">5</text>
<text x="272" y="69">6</text>
<text x="272" y="70.3">7</text>
<text x="272" y="71.6">8</text>
<text x="105.8" y="79.4">1</text>
<text x="105.8" y="80.7">2</text>
<text x="162.5" y="82.1" transform="rotate(-90 162.5 82.1)">1</text>
<text x="169.7" y="82" transform="rotate(-90 169.7 82)">16</text>
<text x="25.5" y="84.5">1</text>
<text x="25.5" y="87.1">2</text>
<text x="25.5" y="89.7">3</text>
<text x="28.1" y="85.1">DNC</text>
<text x="28.1" y="87.8">INPUT</text>
<text x="34.2" y="87.8">DNC</text>
<text x="34.2" y="85.1">DNC</text>
<text x="38.6" y="89.7">6</text>
<text x="38.6" y="87.1">7</text>
<text x="38.6" y="84.5">8</text>
<text x="64.3" y="87.1">2</text>
<text x="64.3" y="89.7">3</text>
<text x="66.8" y="87.8">-</text>
<text x="68.2" y="86.3" transform="rotate(-90 68.2 86.3)">7</text>
<text x="72.1" y="88.4">6</text>
<text x="105.7" y="87.1">1</text>
<text x="105.7" y="85.8">2</text>
<text x="132.5" y="85.1">1</text>
<text x="132.5" y="88.4">2</text>
<text x="132.5" y="86.4">8</text>
<text x="132.5" y="89.7">7</text>
<text x="139.8" y="88.4">3</text>
<text x="139.8" y="89.7">6</text>
<text x="157.1" y="88.4">4</text>
<text x="159.6" y="89">VRP</text>
<text x="163.2" y="87.3" transform="rotate(-90 163.2 87.3)">AVDD</text>
<text x="170.3" y="87.4" transform="rotate(-90 170.3 87.4)">DVDD</text>
<text x="171.1" y="89.8">SCLK</text>
<text x="172.6" y="88.5">CS</text>
<text x="176" y="89.2">24</text>
<text x="176" y="87.9">20</text>
<text x="3.1" y="90.6">B</text>
<text x="25.5" y="92.3">4</text>
<text x="28.1" y="90.3">TEMP OUTPUT</text>
<text x="28.1" y="93">GND</text>
<text x="33.7" y="93">TRIM</text>
<text x="38.6" y="92.3">5</text>
<text x="66.8" y="90.3">+</text>
<text x="68.2" y="91.6" transform="rotate(-90 68.2 91.6)">4</text>
<text x="157.1" y="90.5">3</text>
<text x="159.6" y="91.1">VRN</text>
<text x="167.2" y="95">SYCN/PDWN</text>
<text x="170.8" y="93.7">DRYD</text>
<text x="170.8" y="92.4">DOUT</text>
<text x="172" y="91.1">DIN</text>
<text x="176" y="93.1">21</text>
<text x="176" y="91.8">22</text>
<text x="176" y="95.7">15</text>
<text x="176" y="94.4">14</text>
<text x="176" y="90.5">23</text>
<text x="260.1" y="92.4">1</text>
<text x="260.1" y="93.7">2</text>
<text x="260.1" y="95">3</text>
<text x="293.1" y="90.6">B</text>
<text x="115.1" y="97">1</text>
<text x="115.1" y="98.3">2</text>
<text x="115.1" y="99.6">3</text>
<text x="115.1" y="100.9">4</text>
<text x="157.1" y="97.6">6</text>
<text x="157.1" y="98.9">7</text>
<text x="157.1" y="100.2">8</text>
<text x="157.1" y="101.5">9</text>
<text x="159.6" y="98.3">AIN0</text>
<text x="159.6" y="99.6">AIN1</text>
<text x="159.6" y="100.9">AIN2</text>
<text x="167.6" y="99.6">D0/CLKOUT</text>
<text x="171.2" y="96.3">REST</text>
<text x="172.6" y="100.9">D1</text>
<text x="176" y="98.9">25</text>
<text x="176" y="100.2">26</text>
<text x="176" y="101.5">27</text>
<text x="260.1" y="96.3">4</text>
<text x="260.1" y="97.6">5</text>
<text x="260.1" y="98.9">6</text>
<text x="260.1" y="100.2">7</text>
<text x="260.1" y="101.5">8</text>
<text x="115.1" y="102.2">5</text>
<text x="115.1" y="103.5">6</text>
<text x="115.1" y="104.8">7</text>
<text x="115.1" y="106.1">8</text>
<text x="115.1" y="107.4">9</text>
<text x="156.5" y="102.8">10</text>
<text x="156.5" y="105.4">12</text>
<text x="156.5" y="106.7">13</text>
<text x="156.6" y="104.1">11</text>
<text x="159.6" y="102.2">AIN3</text>
<text x="159.6" y="103.5">AIN4</text>
<text x="159.6" y="104.8">AIN5</text>
<text x="159.6" y="106.1">AIN6</text>
<text x="159.6" y="107.4">AIN7</text>
<text x="172.6" y="102.2">D2</text>
<text x="172.6" y="103.5">D3</text>
<text x="176" y="107.4">19</text>
<text x="176" y="102.8">28</text>
<text x="186.4" y="107.1" transform="rotate(-90 186.4 107.1)">1</text>
<text x="260.1" y="102.8">9</text>
<text x="260.1" y="104.1">10</text>
<text x="260.1" y="105.4">11</text>
<text x="260.1" y="106.7">12</text>
<text x="157.1" y="108">5</text>
<text x="159.6" y="108.7">AINCOM</text>
<text x="166.5" y="108">CLKIN/XTAL1</text>
<text x="170.5" y="111.3">XTAL2</text>
<text x="176" y="110.6">18</text>
<text x="186.4" y="111.1" transform="rotate(-90 186.4 111.1)">2</text>
<text x="161" y="119.4" transform="rotate(-90 161 119.4)">2</text>
<text x="161.6" y="116.9" transform="rotate(-90 161.6 116.9)">AGND</text>
<text x="170.3" y="120" transform="rotate(-90 170.3 120)">17</text>
<text x="171" y="116.9" transform="rotate(-90 171 116.9)">DGND</text>
<text x="3.1" y="121.5">C</text>
<text x="267.2" y="125.9">1</text>
<text x="293.1" y="121.5">C</text>
<text x="267.2" y="127.1">2</text>
<text x="267.2" y="128.4">3</text>
<text x="267.2" y="129.8">4</text>
<text x="267.2" y="131">5</text>
<text x="3.1" y="152.4">D</text>
<text x="247.3" y="154.9">Title</text>
<text x="293" y="152.4">D</text>
<text x="247.3" y="158.7">Size</text>
<text x="247.9" y="160.7">A2</text>
<text x="253.8" y="158.7">Number</text>
<text x="279.8" y="158.7">Revision</text>
<text x="26.3" y="165.9">1</text>
<text x="75.1" y="165.9">2</text>
<text x="123.8" y="165.9">3</text>
<text x="172.6" y="165.9">4</text>
<text x="221.3" y="165.9">5</text>
<text x="247.3" y="162.6">Date:</text>
<text x="247.3" y="164">File:</text>
<text x="253.2" y="164">D:\项目总成-2013-2015\..\ADS1256-NEW.SchDoc</text>
<text x="253.2" y="162.6">2018/8/27</text>
<text x="270.1" y="165.9">6</text>
<text x="273.3" y="162.6">Sheet</text>
<text x="273.3" y="164">Drawn By:</text>
<text x="277.1" y="162.6">of</text>
</g>
<g font-size="1.2" fill="#800000">
<text x="237" y="62">CS</text>
<text x="237" y="63.3">SCLK</text>
<text x="237" y="65.9">DIN</text>
<text x="237" y="64.6">DOUT</text>
<text x="242.7" y="62">PB12</text>
<text x="242.7" y="63.3">PB13</text>
<text x="242.7" y="64.6">PB14</text>
<text x="242.7" y="65.9">PB15</text>
<text x="260.7" y="65.8">D0</text>
<text x="260.7" y="64.5">D1</text>
<text x="260.7" y="63.2">D2</text>
<text x="260.7" y="61.8">D3</text>
<text x="266.9" y="65.8">PA3</text>
<text x="266.9" y="64.5">PA2</text>
<text x="266.9" y="63.2">PA1</text>
<text x="266.9" y="61.8">PA0</text>
<text x="161.1" y="71.4">VDDA</text>
<text x="168.7" y="71.4">VDD</text>
<text x="242.7" y="67.2">PA8</text>
<text x="242.7" y="68.5">PA13</text>
<text x="242.7" y="71.1">PA14</text>
<text x="242.7" y="69.8">PA15</text>
<text x="260.7" y="67.1">DRYD</text>
<text x="260.7" y="71">PDWN</text>
<text x="260.7" y="69.7">REST</text>
<text x="260.7" y="68.4">SCLKIN</text>
<text x="266.9" y="67.1">PA4</text>
<text x="266.9" y="68.4">PA5</text>
<text x="266.9" y="69.7">PA6</text>
<text x="266.9" y="71">PA7</text>
<text x="128.3" y="74.8">VRP_TEST</text>
<text x="197.5" y="74.8">GND</text>
<text x="66.3" y="81.5">VDDA-T</text>
<text x="75.3" y="83.4">AGND-T</text>
<text x="117.3" y="79.4">AGND</text>
<text x="119.2" y="80.7">VDDA</text>
<text x="141.6" y="81.9">AGND</text>
<text x="148" y="83.2">AGND</text>
<text x="178.3" y="83.1">GND</text>
<text x="215.4" y="83.9">VDD</text>
<text x="11.9" y="85.1">VDDA-T</text>
<text x="124.8" y="86.3">VRN_OUT</text>
<text x="124.8" y="85.3">VRP_OUT</text>
<text x="207.6" y="87.9">CS</text>
<text x="207.8" y="89.2">SCLK</text>
<text x="98" y="93">AGND</text>
<text x="112.6" y="92.3">AINN</text>
<text x="112.6" y="93.5">AINP</text>
<text x="121.5" y="90.3">AGND</text>
<text x="127.7" y="92.8">VREF-(T)5</text>
<text x="127.7" y="91.7">VREF+(T)4</text>
<text x="207.9" y="90.5">DIN</text>
<text x="207.9" y="91.8">DOUT</text>
<text x="207.9" y="93.1">DRYD</text>
<text x="208" y="94.4">PDWN</text>
<text x="208" y="95.7">REST</text>
<text x="242.1" y="93.7">GND</text>
<text x="247.3" y="95">VDDA</text>
<text x="248" y="92.4">VDD</text>
<text x="207.1" y="98.9">D0</text>
<text x="207.1" y="100.2">D1</text>
<text x="207.1" y="101.5">D2</text>
<text x="208" y="96.9">SCLKIN</text>
<text x="241.3" y="96.3">AGND</text>
<text x="252.1" y="97">VREF+</text>
<text x="252.1" y="98.3">VREF-</text>
<text x="252.1" y="100.9">VREF+</text>
<text x="252.1" y="99.6">VREF-</text>
<text x="66.3" y="106.8">AGND-T</text>
<text x="207.1" y="102.8">D3</text>
<text x="241.4" y="102.8">AGND</text>
<text x="242.4" y="105.4">GND</text>
<text x="247.3" y="104.1">VDDA</text>
<text x="248" y="106.7">VDD</text>
<text x="193.5" y="109.1">GND</text>
<text x="201.3" y="114">GND</text>
<text x="153.3" y="125.4">AGND</text>
<text x="169.3" y="125.3">GND</text>
<text x="253.2" y="125.9">AGND</text>
<text x="252.2" y="127.7">VRP_TEST</text>
<text x="253.4" y="131">AGND</text>
<text x="260.6" y="126.5">AINN</text>
<text x="260.7" y="129.1">AINP</text>
<text x="153.5" y="132.3">AGND</text>
<text x="171.5" y="132.3">GND</text>
<text x="243" y="138">AGND-T</text>
</g>
<g font-size="1.2" fill="#000080">
<text x="74.5" y="76">R58</text>
<text x="74.5" y="75.3">100k</text>
<text x="103.1" y="77.6">P14 Header 2</text>
<text x="134.5" y="74.2">R59</text>
<text x="134.5" y="76.6">0R</text>
<text x="146.8" y="76.6">10uF</text>
<text x="152" y="77">104</text>
<text x="171.4" y="77.5">C5</text>
<text x="177.7" y="76.8">104</text>
<text x="247.2" y="73.7">Header 8</text>
<text x="271.1" y="73.6">Header 8</text>
<text x="27.2" y="81.9">U12</text>
<text x="71.1" y="82.7">C28</text>
<text x="76.6" y="80.3">22nf</text>
<text x="77" y="81.4">C19</text>
<text x="147.3" y="78.9">C13</text>
<text x="151.8" y="78.9">C21</text>
<text x="171.4" y="79">10uF</text>
<text x="172.6" y="83.1">U7</text>
<text x="177.6" y="78.8">C11</text>
<text x="199.3" y="79.7">R12</text>
<text x="199.3" y="81.2">0R</text>
<text x="201.9" y="79.7">R13</text>
<text x="201.9" y="81.4">47k</text>
<text x="204.9" y="81.4">47k</text>
<text x="205" y="79.7">R14</text>
<text x="210" y="82.5">R150R</text>
<text x="18.3" y="89.8">C37</text>
<text x="56.8" y="88.3">100R</text>
<text x="56.9" y="89.2">R28</text>
<text x="69.7" y="85.3">0.1uf</text>
<text x="72.7" y="85.8">U11A</text>
<text x="72.7" y="87.1">OP07</text>
<text x="81.8" y="87">10R</text>
<text x="81.9" y="87.9">R19</text>
<text x="103.1" y="84.1">P15 Header 2</text>
<text x="134.2" y="84.4">U10</text>
<text x="144.7" y="87">C29</text>
<text x="144.7" y="88.3">10uF</text>
<text x="149.3" y="87">C30</text>
<text x="149.3" y="88.3">104</text>
<text x="187.9" y="88">R22</text>
<text x="187.9" y="89.3">R29</text>
<text x="192.8" y="88">100R</text>
<text x="192.8" y="89.3">100R</text>
<text x="209.7" y="87">R16 0R</text>
<text x="12.1" y="90.1">C32</text>
<text x="12.1" y="92.2">104</text>
<text x="18.1" y="92.2">10uF</text>
<text x="52.7" y="94">C40</text>
<text x="59.9" y="94">C41</text>
<text x="89.6" y="93.7">C38</text>
<text x="96.1" y="93.7">C42</text>
<text x="96.1" y="95.8">0.1uf</text>
<text x="106.3" y="91.8">0R R53</text>
<text x="106.6" y="95.3">0RR54</text>
<text x="112.7" y="95.2">P17</text>
<text x="115.8" y="95.3">0RR35</text>
<text x="115.8" y="91.8">R310R</text>
<text x="134.2" y="95">2p3t</text>
<text x="187.9" y="90.6">R30</text>
<text x="187.9" y="91.9">R32</text>
<text x="187.9" y="93.2">R33</text>
<text x="187.9" y="94.2">R34</text>
<text x="187.9" y="95.5">R36</text>
<text x="192.8" y="94.5">100R</text>
<text x="192.8" y="95.8">100R</text>
<text x="192.8" y="90.6">100R</text>
<text x="192.8" y="91.9">100R</text>
<text x="192.8" y="93.2">100R</text>
<text x="27.2" y="96.2">REF5025</text>
<text x="46.9" y="99.3">C43</text>
<text x="46.9" y="100.6">1uf</text>
<text x="52.2" y="96.6">10uF</text>
<text x="58.8" y="96.9">100uF</text>
<text x="89.2" y="96.3">10uF</text>
<text x="125.9" y="100.4">R4222R</text>
<text x="125.9" y="101.6">R4422R</text>
<text x="125.9" y="99.1">R4022R</text>
<text x="125.9" y="97.7">R3822R</text>
<text x="187.9" y="98.9">R39</text>
<text x="187.9" y="100.2">R41</text>
<text x="187.9" y="101.5">R43</text>
<text x="187.9" y="96.9">R37</text>
<text x="192.8" y="99.1">100R</text>
<text x="192.8" y="100.4">100R</text>
<text x="192.8" y="101.6">100R</text>
<text x="192.8" y="97">100R</text>
<text x="125.9" y="103">R4622R</text>
<text x="125.9" y="104.3">R4722R</text>
<text x="125.9" y="105.5">R4822R</text>
<text x="125.9" y="106.8">R5522R</text>
<text x="125.9" y="107.9">R5622R</text>
<text x="187.9" y="102.8">R45</text>
<text x="189.2" y="105.4">C4522PF</text>
<text x="192.8" y="103">100R</text>
<text x="202.4" y="106.2" transform="rotate(-90 202.4 106.2)">R49</text>
<text x="204.8" y="106.2" transform="rotate(-90 204.8 106.2)">R51</text>
<text x="112.7" y="109.3">Header 9</text>
<text x="133.9" y="112.2">C47C48C49 C50 C51 C52 C53 C54 C46</text>
<text x="134" y="110.2">104</text>
<text x="136.1" y="110.2">104</text>
<text x="138.2" y="110.2">104</text>
<text x="140.4" y="110.2">104</text>
<text x="142.6" y="110.2">104</text>
<text x="144.8" y="110.2">104</text>
<text x="147.1" y="110.2">104</text>
<text x="149.3" y="110.2">104</text>
<text x="151.8" y="110.2">104</text>
<text x="180.7" y="109.1">7.68MHz</text>
<text x="187.7" y="109.1">Y1</text>
<text x="189.2" y="113.2">C55 22PF</text>
<text x="202.9" y="109" transform="rotate(-90 202.9 109)">100K</text>
<text x="204" y="109" transform="rotate(-90 204 109)">100K R50</text>
<text x="205.3" y="109" transform="rotate(-90 205.3 109)">100K</text>
<text x="206.3" y="109" transform="rotate(-90 206.3 109)">100K R52</text>
<text x="259.1" y="108.7">Header 12</text>
<text x="155.5" y="115.1">R57</text>
<text x="155.5" y="116.1">0R</text>
<text x="163.2" y="131.2">R999</text>
<text x="241.2" y="130.3">C56</text>
<text x="241.2" y="131.8">10uF</text>
<text x="247.4" y="131.6">C57</text>
<text x="247.6" y="129.6">104</text>
<text x="163.2" y="133.5">0R</text>
<text x="266.3" y="133">Header 5</text>
</g>
</svg>
